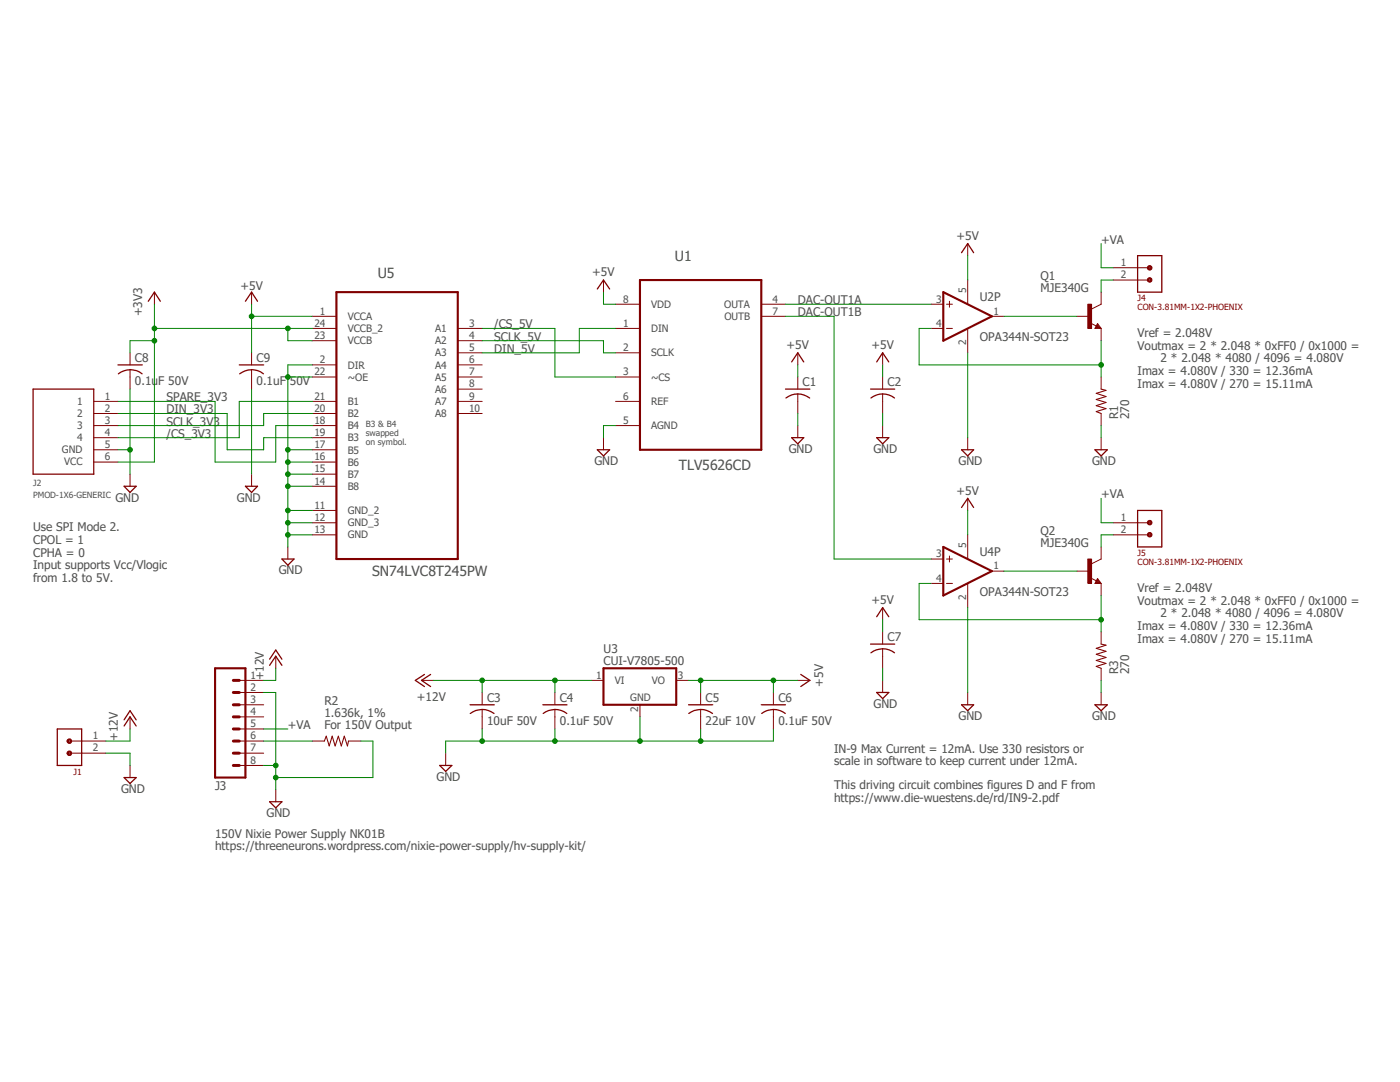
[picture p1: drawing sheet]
<svg xmlns="http://www.w3.org/2000/svg" width="279mm" height="216mm" viewBox="0 0 279 216" stroke-linecap="round" stroke-linejoin="round" font-family="sans-serif">
<path d="M6 45.6l267.4 124.7M273.4 45.6l-267.4 124.7" fill="none" stroke="#fff" stroke-width=".2"/>
<path d="M217.6 64.5l1.2 .6M219 64.6l.8 .9h-1.3zM219.8 60.7l-2 1" fill="none" stroke="#800000" stroke-width=".2"/>
<path d="M219 65.1l.2 .2h-.4l.2-.5 .5 .6h-.7" fill="none" stroke="#800000" stroke-width=".25"/>
<path d="M217.1 60.7h.7v4.8h-.7z" fill-rule="evenodd" fill="#800000"/>
<path d="M219.8 58.3v2.4M227 53.4h2.4M227 55.9h2.4M214.9 63.1h2.4M217.1 60.7h.7v4.8h-.7zM219.8 65.5v2.5M219.8 75.2v2.4M219.8 82.5v2.4M219.8 87.3v2.4" fill="none" stroke="#800000" stroke-width=".2"/>
<path d="M219.8 77.6l.9 .3-1.9 .6 1.9 .6-1.9 .6 1.9 .6-1.9 .6 1.9 .6-1.9 .6 1 .4" fill="none" stroke="#800000" stroke-width=".21"/>
<path d="M227 51h4.9v7.3h-4.9zM218.5 89.7h2.5l-1.2 1.3z" fill="none" stroke="#800000" stroke-width=".25"/>
<path d="M229.1 53.2l.2-.2 .5 .2v.5l-.2 .2-.5-.2-.1-.3h.2l.2-.2 .3 .2-.3 .2-.2-.2h-.2z" fill-rule="evenodd" fill="#800000"/>
<path d="M229.1 53.2l.2-.2 .5 .2v.5l-.2 .2-.5-.2-.1-.3h.2l.2-.2 .3 .2-.3 .2-.2-.2h-.2z" fill="none" stroke="#800000" stroke-width=".2"/>
<path d="M229.1 55.6l.2-.2 .5 .2v.5l-.2 .2-.5-.2-.1-.2h.2l.2-.2h.2l.1 .2-.3 .2-.2-.2h-.2z" fill-rule="evenodd" fill="#800000"/>
<g fill="none" stroke="#800000" stroke-width=".2">
<path d="M120.4 55.9v2.4M193.1 48.6v2.4M193.1 55.9v4.8M222.2 53.4h4.8M222.2 55.9h4.8M229.1 55.6l.2-.2 .5 .2v.5l-.2 .2-.5-.2-.1-.2h.2l.2-.2h.2l.1 .2-.3 .2-.2-.2h-.2zM122.9 60.7h4.8M122.9 65.5h4.8M122.9 70.4h4.8M122.9 75.2h4.8M151.9 60.7h4.9M151.9 63.1h4.9"/>
<path d="M159.2 70.4v2.4M159.2 75.2v2.4M159.2 78.6v3.9M176.1 70.4v2.4M176.1 75.2v2.4M176.1 78.6v3.9M185.8 60.7h2.5M185.8 65.5h2.5M188.9 60.7h1.2M188.9 65.5h1.2M189.5 60.1v1.2M193.1 65.5v4.9"/>
<path d="M198 63.1h2.4M120.4 87.3v2.4M122.9 80.1h4.8M122.9 84.9h4.8M159.2 84.9v2.4M176.1 84.9v2.4M193.1 87.3v2.4M13.8 147.9h2.5M13.8 150.3h2.5M26 152.7v2.5"/>
</g>
<path d="M127.7 55.9h24.2v33.8h-24.2zM188.3 58.3l9.7 4.8-9.7 4.9z" fill="none" stroke="#800000" stroke-width=".42"/>
<g fill="none" stroke="#800000" stroke-width=".25">
<path d="M119.2 57.7l1.2-1.8 1.3 1.8M191.9 50.4l1.2-1.8 1.2 1.8M156.8 77.6h4.8M156.8 79.4a3.9 3.9 0 0 1 4.8 0M158 72.2l1.2-1.8 1.2 1.8M173.7 77.6h4.9M173.8 79.4a3.8 3.8 0 0 1 4.7 0M175 72.2l1.1-1.8 1.3 1.8M119.2 89.7h2.5l-1.3 1.3zM158 87.3h2.4l-1.2 1.3zM175 87.3h2.4l-1.3 1.3zM191.9 89.7h2.4l-1.2 1.3z"/>
<path d="M11.4 145.5h4.9v7.2h-4.9zM24.8 155.2h2.4l-1.2 1.1z"/>
</g>
<path d="M13.5 147.6l.5-.2 .3 .5-.1 .3-.2 .1-.5-.1-.1-.3h.2l.2-.2 .3 .2-.3 .2-.2-.2h-.2z" fill-rule="evenodd" fill="#800000"/>
<path d="M13.5 147.6l.5-.2 .3 .5-.1 .3-.2 .1-.5-.1-.1-.3h.2l.2-.2 .3 .2-.3 .2-.2-.2h-.2z" fill="none" stroke="#800000" stroke-width=".2"/>
<path d="M13.5 150l.5-.1 .3 .4-.1 .3-.2 .1-.5-.1-.1-.3h.2l.2-.2 .3 .2-.3 .2-.2-.2h-.2z" fill-rule="evenodd" fill="#800000"/>
<g fill="none" stroke="#800000" stroke-width=".2">
<path d="M217.6 115.3l1.2 .6M219 115.4l.8 1h-1.3zM219.8 111.5l-2 1M47.8 135.8h4.8M47.8 138.2h4.8M55 130.9v2.4M84.1 135.8h2.4M96.2 138.2v2.4M110.7 138.2v2.4M118 135.8h2.4M135 135.8h2.4M139.8 138.2v2.4"/>
<path d="M154.3 138.2v2.4M159.2 135.8h2.4M13.5 150l.5-.1 .3 .4-.1 .3-.2 .1-.5-.1-.1-.3h.2l.2-.2 .3 .2-.3 .2-.2-.2h-.2zM16.3 147.9h4.8M16.3 150.3h4.8M26 143v2.5M47.8 147.9h4.8M47.8 150.3h4.8M47.8 140.6h4.8M47.8 143h4.8M47.8 145.5h4.8M47.8 152.7h4.8"/>
<path d="M55 157.6v2.4M62.3 147.9h2.4M69.6 147.9h2.4M88.9 150.3v2.4M96.2 141.6v3.9M110.7 141.6v3.9M127.7 140.6v2.4M139.8 141.6v3.9M154.3 141.6v3.9"/>
</g>
<g fill="none" stroke="#800000" stroke-width=".25">
<path d="M219 115.9l.2 .3h-.4l.2-.5 .5 .6h-.7M53.8 132.8l1.2-1.9 1.3 1.9M53.8 131.5l1.2-1.8 1.3 1.8M84.7 134.6l-1.8 1.2 1.8 1.2M85.9 134.6l-1.8 1.2 1.8 1.2M159.8 134.6l1.8 1.2-1.8 1.2M24.8 144.9l1.2-1.9 1.2 1.9M24.8 143.6l1.2-1.8 1.2 1.8M53.8 160h2.5l-1.3 1.2zM87.8 152.7h2.4l-1.3 1.2zM93.8 140.6h4.8M93.9 142.4a3.9 3.9 0 0 1 4.7 0"/>
<path d="M108.3 140.6h4.9M108.4 142.4a3.8 3.8 0 0 1 4.7 0M137.4 140.6h4.8M137.5 142.4a3.9 3.9 0 0 1 4.7 0M151.9 140.6h4.9M152 142.4a3.8 3.8 0 0 1 4.7 0"/>
</g>
<path d="M42.9 133.3h6.1v21.9h-6.1zM120.4 133.3h14.6v7.3h-14.6z" fill="none" stroke="#800000" stroke-width=".42"/>
<path d="M46.6 138.2h1.2M46.6 135.8h1.2M46.6 140.6h1.2M46.6 145.5h1.2M46.6 143h1.2M46.6 147.9h1.2M46.6 150.3h1.2M46.6 152.7h1.2" fill="none" stroke="#800000" stroke-width=".59"/>
<path d="M64.7 147.9l.4-1 .6 1.9 .6-1.9 .6 1.9 .6-1.9 .6 1.9 .6-1.9 .6 1.9 .3-.9" fill="none" stroke="#800000" stroke-width=".21"/>
<path d="M217.1 111.5h.7v4.9h-.7z" fill-rule="evenodd" fill="#800000"/>
<path d="M214.9 114h2.4M217.1 111.5h.7v4.9h-.7zM219.8 109.1v2.4M219.8 116.4v2.4M227 104.3h2.4M227 106.7h2.4M219.8 126.1v2.4M219.8 133.3v2.5M219.8 138.2v2.4" fill="none" stroke="#800000" stroke-width=".2"/>
<path d="M219.8 128.5l.9 .2-1.9 .7 1.9 .6-1.9 .6 1.9 .6-1.9 .6 1.9 .6-1.9 .6 1 .3" fill="none" stroke="#800000" stroke-width=".21"/>
<path d="M227 101.9h4.9v7.2h-4.9zM218.5 140.6h2.5l-1.2 1.2z" fill="none" stroke="#800000" stroke-width=".25"/>
<path d="M229.1 104l.2-.2 .5 .2v.6l-.2 .1-.5-.1-.1-.3h.2l.2-.2 .3 .2-.3 .2-.2-.2h-.2z" fill-rule="evenodd" fill="#800000"/>
<path d="M229.1 104l.2-.2 .5 .2v.6l-.2 .1-.5-.1-.1-.3h.2l.2-.2 .3 .2-.3 .2-.2-.2h-.2z" fill="none" stroke="#800000" stroke-width=".2"/>
<path d="M229.1 106.4l.2-.1 .5 .1v.6l-.2 .1-.5-.1-.1-.3h.2l.2-.2 .3 .2-.3 .2-.2-.2h-.2z" fill-rule="evenodd" fill="#800000"/>
<g fill="none" stroke="#800000" stroke-width=".2">
<path d="M30.8 58.3v2.4M50.2 58.3v2.4M26 70.4v2.4M26 73.8v3.8M50.2 70.4v2.4M50.2 73.8v3.8M62.3 63.1h4.8M62.3 65.5h4.8M62.3 68h4.8M62.3 72.8h4.8M62.3 75.2h4.8M91.4 65.5h4.8"/>
<path d="M91.4 68h4.8M91.4 72.8h4.8M91.4 75.2h4.8M91.4 70.4h4.8M91.4 77.6h4.8M18.7 80.1h4.8M18.7 82.5h4.8M18.7 84.9h4.8M18.7 87.3h4.8M18.7 89.7h4.8M18.7 92.2h4.8M26 94.6v2.4"/>
<path d="M50.2 94.6v2.4M62.3 80.1h4.8M62.3 82.5h4.8M62.3 84.9h4.8M62.3 87.3h4.8M62.3 89.7h4.8M62.3 92.2h4.8M62.3 94.6h4.8M62.3 97h4.8M91.4 80.1h4.8M91.4 82.5h4.8M193.1 99.4v2.5"/>
<path d="M57.4 109.1v2.4M62.3 104.3h4.8M62.3 106.7h4.8M62.3 101.9h4.8M185.8 111.5h2.5M185.8 116.4h2.5M188.9 111.5h1.2M188.9 116.4h1.2M189.5 111v1.1M193.1 106.7v4.8M193.1 116.4v4.8M198 114h2.4"/>
<path d="M222.2 104.3h4.8M222.2 106.7h4.8M229.1 106.4l.2-.1 .5 .1v.6l-.2 .1-.5-.1-.1-.3h.2l.2-.2 .3 .2-.3 .2-.2-.2h-.2zM176.1 121.2v2.5M176.1 126.1v2.4M176.1 129.5v3.8M176.1 135.8v2.4M193.1 138.2v2.4"/>
</g>
<path d="M67.1 58.3h24.3v53.2h-24.3zM188.3 109.1l9.7 4.9-9.7 4.8z" fill="none" stroke="#800000" stroke-width=".42"/>
<g fill="none" stroke="#800000" stroke-width=".25">
<path d="M6.6 77.6h12.1v17h-12.1zM23.5 72.8h4.9M26 73.7a3.8 3.8 0 0 1 2.4 .9M26 73.8a3.9 3.9 0 0 0-2.4 .8M29.6 60.1l1.2-1.8 1.2 1.8M47.8 72.8h4.8M49 60.1l1.2-1.8 1.2 1.8M50.2 73.7a3.8 3.8 0 0 1 2.4 .9M50.2 73.8a3.9 3.9 0 0 0-2.4 .8M24.8 97h2.4l-1.2 1.3zM49 97h2.4l-1.2 1.3zM56.3 111.5h2.4l-1.3 1.3z"/>
<path d="M191.9 101.3l1.2-1.9 1.2 1.9M173.7 128.5h4.9M173.8 130.3a3.8 3.8 0 0 1 4.7 0M175 138.2h2.4l-1.3 1.2zM175 123.1l1.1-1.9 1.3 1.9M191.9 140.6h2.4l-1.2 1.2z"/>
</g>
<path d="M185.8 65.5h-2.4v7.3h36.4M219.8 68v7.2" fill="none" stroke="#008000" stroke-width=".2"/>
<circle cx="219.8" cy="72.8" r=".46" fill="#008000"/>
<g fill="none" stroke="#008000" stroke-width=".2">
<path d="M193.1 70.4v16.9M122.9 84.9h-2.5v2.4M159.2 82.5v2.4M176.1 82.5v2.4M219.8 84.9v2.4M21.1 150.3h4.9v2.4M96.2 145.5v2.4M110.7 145.5v2.4h-21.8v2.4"/>
<circle cx="219.8" cy="72.8" r=".46"/>
</g>
<circle cx="96.2" cy="147.9" r=".46" fill="#008000"/>
<g fill="none" stroke="#008000" stroke-width=".2">
<path d="M127.7 143v4.9M139.8 145.5v2.4M154.3 145.5v2.4h-43.6"/>
<circle cx="96.2" cy="147.9" r=".46"/>
</g>
<circle cx="127.7" cy="147.9" r=".46" fill="#008000"/>
<circle cx="127.7" cy="147.9" r=".46" fill="none" stroke="#008000" stroke-width=".2"/>
<circle cx="139.8" cy="147.9" r=".46" fill="#008000"/>
<circle cx="139.8" cy="147.9" r=".46" fill="none" stroke="#008000" stroke-width=".2"/>
<circle cx="110.7" cy="147.9" r=".46" fill="#008000"/>
<g fill="none" stroke="#008000" stroke-width=".2">
<path d="M52.6 138.2h2.4v19.4M52.6 152.7h2.4"/>
<circle cx="110.7" cy="147.9" r=".46"/>
</g>
<circle cx="55" cy="152.7" r=".46" fill="#008000"/>
<g fill="none" stroke="#008000" stroke-width=".2">
<path d="M72 147.9h2.4v7.3h-19.4"/>
<circle cx="55" cy="152.7" r=".46"/>
</g>
<circle cx="55" cy="155.2" r=".46" fill="#008000"/>
<g fill="none" stroke="#008000" stroke-width=".2">
<path d="M62.3 72.8h-4.9v36.3M57.4 106.7h4.9M57.4 104.3h4.9M57.4 101.9h4.9M176.1 133.3v2.5M193.1 121.2v17M219.8 135.8v2.4"/>
<circle cx="55" cy="155.2" r=".46"/>
</g>
<circle cx="57.4" cy="106.7" r=".46" fill="#008000"/>
<circle cx="57.4" cy="106.7" r=".46" fill="none" stroke="#008000" stroke-width=".2"/>
<circle cx="57.4" cy="104.3" r=".46" fill="#008000"/>
<circle cx="57.4" cy="104.3" r=".46" fill="none" stroke="#008000" stroke-width=".2"/>
<circle cx="57.4" cy="101.9" r=".46" fill="#008000"/>
<circle cx="57.4" cy="101.9" r=".46" fill="none" stroke="#008000" stroke-width=".2"/>
<circle cx="57.4" cy="75.2" r=".46" fill="#008000"/>
<g fill="none" stroke="#008000" stroke-width=".2">
<path d="M57.4 75.2h4.9"/>
<circle cx="57.4" cy="75.2" r=".46"/>
</g>
<circle cx="57.4" cy="89.7" r=".46" fill="#008000"/>
<circle cx="57.4" cy="89.7" r=".46" fill="none" stroke="#008000" stroke-width=".2"/>
<circle cx="57.4" cy="92.2" r=".46" fill="#008000"/>
<circle cx="57.4" cy="92.2" r=".46" fill="none" stroke="#008000" stroke-width=".2"/>
<circle cx="57.4" cy="94.6" r=".46" fill="#008000"/>
<circle cx="57.4" cy="94.6" r=".46" fill="none" stroke="#008000" stroke-width=".2"/>
<circle cx="57.4" cy="97" r=".46" fill="#008000"/>
<g fill="none" stroke="#008000" stroke-width=".2">
<path d="M26 77.6v17M23.5 89.7h2.5M57.4 89.7h4.9M57.4 92.2h4.9M57.4 94.6h4.9M57.4 97h4.9"/>
<circle cx="57.4" cy="97" r=".46"/>
</g>
<circle cx="26" cy="89.7" r=".46" fill="#008000"/>
<g fill="none" stroke="#008000" stroke-width=".2">
<path d="M120.4 58.3v2.4h2.5M193.1 51v4.9M219.8 48.6v4.8h2.4M222.2 55.9h-2.4v2.4M50.2 77.6v17M159.2 72.8v2.4M176.1 72.8v2.4M200.4 63.1h14.5M219.8 99.4v4.9h2.4M137.4 135.8h21.8M139.8 135.8v2.4M154.3 135.8v2.4"/>
<path d="M52.6 145.5h4.8"/>
<circle cx="26" cy="89.7" r=".46"/>
</g>
<circle cx="139.8" cy="135.8" r=".46" fill="#008000"/>
<circle cx="139.8" cy="135.8" r=".46" fill="none" stroke="#008000" stroke-width=".2"/>
<circle cx="154.3" cy="135.8" r=".46" fill="#008000"/>
<g fill="none" stroke="#008000" stroke-width=".2">
<path d="M50.2 63.1h12.1M50.2 60.7v9.7M193.1 101.9v4.8M176.1 123.7v2.4"/>
<circle cx="154.3" cy="135.8" r=".46"/>
</g>
<circle cx="50.2" cy="63.1" r=".46" fill="#008000"/>
<g fill="none" stroke="#008000" stroke-width=".2">
<path d="M156.8 60.7h29M55 133.3v2.5h-2.4M86.5 135.8h9.7v2.4M110.7 135.8v2.4M26 145.5v2.4h-4.9"/>
<circle cx="50.2" cy="63.1" r=".46"/>
</g>
<circle cx="96.2" cy="135.8" r=".46" fill="#008000"/>
<g fill="none" stroke="#008000" stroke-width=".2">
<path d="M96.2 135.8h21.8"/>
<circle cx="96.2" cy="135.8" r=".46"/>
</g>
<circle cx="110.7" cy="135.8" r=".46" fill="#008000"/>
<g fill="none" stroke="#008000" stroke-width=".2">
<path d="M185.8 116.4h-2.4v7.3h36.4M219.8 118.8v7.3M52.6 147.9h9.7"/>
<circle cx="110.7" cy="135.8" r=".46"/>
</g>
<circle cx="219.8" cy="123.7" r=".46" fill="#008000"/>
<g fill="none" stroke="#008000" stroke-width=".2">
<path d="M30.8 60.7v31.5h-7.3M30.8 65.5h31.5M57.4 65.5v2.5h4.9M156.8 63.1h9.7v48.4h19.3M200.4 114h14.5M222.2 106.7h-2.4v2.4"/>
<circle cx="219.8" cy="123.7" r=".46"/>
</g>
<circle cx="30.8" cy="65.5" r=".46" fill="#008000"/>
<circle cx="30.8" cy="65.5" r=".46" fill="none" stroke="#008000" stroke-width=".2"/>
<circle cx="57.4" cy="65.5" r=".46" fill="#008000"/>
<g fill="none" stroke="#008000" stroke-width=".2">
<path d="M30.8 68h-4.8v2.4"/>
<circle cx="57.4" cy="65.5" r=".46"/>
</g>
<circle cx="30.8" cy="68" r=".46" fill="#008000"/>
<g fill="none" stroke="#008000" stroke-width=".2">
<path d="M96.2 65.5h14.5v9.7h12.2M96.2 68h24.2v2.4h2.5M122.9 65.5h-7.3v4.9h-19.4M23.5 82.5h21.8v7.2h7.3v-2.4h9.7M23.5 80.1h19.4v12.1h12.1v-7.3h7.3M62.3 80.1h-14.5v7.2h-24.3M62.3 82.5h-9.7v2.4h-29.1"/>
<circle cx="30.8" cy="68" r=".46"/>
</g>
<g font-size="2.8" fill="#505050">
<text x="134.7" y="52">U1</text>
<text x="75.4" y="55.5">U5</text>
<text x="135.5" y="93.8">TLV5626CD</text>
<text x="74.3" y="115">SN74LVC8T245PW</text>
</g>
<g font-size="2.4" fill="#505050">
<text x="190.9" y="47.9">+5V</text>
<text x="219.8" y="48.6">+VA</text>
<text x="48" y="57.8">+5V</text>
<text x="118.2" y="55.1">+5V</text>
<text x="207.6" y="58.3">MJE340G</text>
<text x="207.6" y="55.9">Q1</text>
<text x="28.4" y="63.1" transform="rotate(-90 28.4 63.1)">+3V3</text>
<text x="98.6" y="65.5">/CS_5V</text>
<text x="159.2" y="60.7">DAC-OUT1A</text>
<text x="159.2" y="63.1">DAC-OUT1B</text>
<text x="195.5" y="60.1">U2P</text>
<text x="98.6" y="68">SCLK_5V</text>
<text x="98.6" y="70.4">DIN_5V</text>
<text x="157" y="69.7">+5V</text>
<text x="173.9" y="69.7">+5V</text>
<text x="195.5" y="68">OPA344N-SOT23</text>
<text x="227" y="67.2">Vref = 2.048V</text>
<text x="227" y="69.8">Voutmax = 2 * 2.048 * 0xFF0 / 0x1000 =</text>
<text x="26.9" y="76.8">0.1uF 50V</text>
<text x="26.9" y="72.2">C8</text>
<text x="51.2" y="76.8">0.1uF 50V</text>
<text x="51.2" y="72.2">C9</text>
<text x="160.1" y="77">C1</text>
<text x="177.1" y="77">C2</text>
<text x="227" y="74.8">Imax = 4.080V / 330 = 12.36mA</text>
<text x="227" y="77.4">Imax = 4.080V / 270 = 15.11mA</text>
<text x="231.6" y="72.3">2 * 2.048 * 4080 / 4096 = 4.080V</text>
<text x="33.2" y="82.5">DIN_3V3</text>
<text x="33.2" y="80.1">SPARE_3V3</text>
<text x="223.2" y="83.7" transform="rotate(-90 223.2 83.7)">R1</text>
<text x="225.3" y="83.7" transform="rotate(-90 225.3 83.7)">270</text>
<text x="33.2" y="87.3">/CS_3V3</text>
<text x="33.2" y="84.9">SCLK_3V3</text>
<text x="118.6" y="92.8">GND</text>
<text x="157.4" y="90.4">GND</text>
<text x="174.3" y="90.4">GND</text>
<text x="191.3" y="92.8">GND</text>
<text x="217.9" y="92.8">GND</text>
<text x="23" y="100.1">GND</text>
<text x="47.3" y="100.1">GND</text>
<text x="190.9" y="98.7">+5V</text>
<text x="219.8" y="99.4">+VA</text>
<text x="6.6" y="106">Use SPI Mode 2.</text>
<text x="207.6" y="106.7">Q2</text>
<text x="6.6" y="108.5">CPOL = 1</text>
<text x="6.6" y="111.1">CPHA = 0</text>
<text x="6.6" y="113.6">Input supports Vcc/Vlogic</text>
<text x="195.5" y="111">U4P</text>
<text x="207.6" y="109.1">MJE340G</text>
<text x="6.6" y="116.2">from 1.8 to 5V.</text>
<text x="55.6" y="114.6">GND</text>
<text x="195.5" y="118.8">OPA344N-SOT23</text>
<text x="227" y="118.1">Vref = 2.048V</text>
<text x="173.9" y="120.5">+5V</text>
<text x="227" y="120.7">Voutmax = 2 * 2.048 * 0xFF0 / 0x1000 =</text>
<text x="227" y="125.7">Imax = 4.080V / 330 = 12.36mA</text>
<text x="231.6" y="123.2">2 * 2.048 * 4080 / 4096 = 4.080V</text>
<text x="120.4" y="130.3">U3</text>
<text x="177.1" y="127.9">C7</text>
<text x="227" y="128.3">Imax = 4.080V / 270 = 15.11mA</text>
<text x="52.6" y="135.8" transform="rotate(-90 52.6 135.8)">+12V</text>
<text x="120.4" y="132.8">CUI-V7805-500</text>
<text x="164.3" y="137" transform="rotate(-90 164.3 137)">+5V</text>
<text x="223.2" y="134.6" transform="rotate(-90 223.2 134.6)">R3</text>
<text x="225.3" y="134.6" transform="rotate(-90 225.3 134.6)">270</text>
<text x="64.7" y="143">1.636k, 1%</text>
<text x="64.7" y="140.6">R2</text>
<text x="83.2" y="139.9">+12V</text>
<text x="97.2" y="140">C3</text>
<text x="111.7" y="140">C4</text>
<text x="140.8" y="140">C5</text>
<text x="155.3" y="140">C6</text>
<text x="174.3" y="141.2">GND</text>
<text x="191.3" y="143.6">GND</text>
<text x="217.9" y="143.6">GND</text>
<text x="23.5" y="147.9" transform="rotate(-90 23.5 147.9)">+12V</text>
<text x="57.4" y="145.5">+VA</text>
<text x="64.7" y="145.5">For 150V Output</text>
<text x="97.2" y="144.6">10uF 50V</text>
<text x="111.7" y="144.6">0.1uF 50V</text>
<text x="140.8" y="144.6">22uF 10V</text>
<text x="155.3" y="144.6">0.1uF 50V</text>
<text x="87.1" y="155.7">GND</text>
<text x="166.5" y="150.2">IN-9 Max Current = 12mA. Use 330 resistors or</text>
<text x="166.5" y="152.7">scale in software to keep current under 12mA.</text>
<text x="24.2" y="158.2">GND</text>
<text x="42.9" y="157.6">J3</text>
<text x="166.5" y="157.4">This driving circuit combines figures D and F from</text>
<text x="166.5" y="160">https://www.die-wuestens.de/rd/IN9-2.pdf</text>
<text x="42.9" y="167.1">150V Nixie Power Supply NK01B</text>
<text x="53.2" y="163">GND</text>
<text x="42.9" y="169.7">https://threeneurons.wordpress.com/nixie-power-supply/hv-supply-kit/</text>
</g>
<g font-size="2" fill="#505050">
<text x="223.7" y="53.1">1</text>
<text x="192.8" y="58.5" transform="rotate(-90 192.8 58.5)">5</text>
<text x="223.7" y="55.5">2</text>
<text x="62.7" y="65.2">24</text>
<text x="63.8" y="62.8">1</text>
<text x="69.4" y="63.8">VCCA</text>
<text x="93.6" y="65.2">3</text>
<text x="124.4" y="60.4">8</text>
<text x="124.4" y="65.2">1</text>
<text x="129.9" y="61.4">VDD</text>
<text x="144.5" y="61.4">OUTA</text>
<text x="144.6" y="63.8">OUTB</text>
<text x="154.2" y="60.4">4</text>
<text x="154.2" y="62.8">7</text>
<text x="186.8" y="65.2">4</text>
<text x="186.8" y="60.4">3</text>
<text x="198.3" y="62.8">1</text>
<text x="62.7" y="67.7">23</text>
<text x="69.4" y="66.3">VCCB_2</text>
<text x="69.4" y="68.7">VCCB</text>
<text x="86.8" y="66.3">A1</text>
<text x="86.8" y="68.7">A2</text>
<text x="86.8" y="71.1">A3</text>
<text x="93.6" y="67.7">4</text>
<text x="93.6" y="70.1">5</text>
<text x="124.4" y="70.1">2</text>
<text x="129.9" y="66.3">DIN</text>
<text x="129.9" y="71.1">SCLK</text>
<text x="192.8" y="68.9" transform="rotate(-90 192.8 68.9)">2</text>
<text x="62.7" y="74.9">22</text>
<text x="63.8" y="72.5">2</text>
<text x="69.4" y="73.5">DIR</text>
<text x="69.4" y="75.9">~OE</text>
<text x="86.8" y="73.5">A4</text>
<text x="86.8" y="75.9">A5</text>
<text x="93.6" y="72.5">6</text>
<text x="93.6" y="74.9">7</text>
<text x="93.6" y="77.3">8</text>
<text x="124.4" y="74.9">3</text>
<text x="129.9" y="75.9">~CS</text>
<text x="15.4" y="80.8">1</text>
<text x="15.4" y="83.2">2</text>
<text x="20.9" y="79.8">1</text>
<text x="20.9" y="82.2">2</text>
<text x="62.7" y="79.8">21</text>
<text x="62.7" y="82.2">20</text>
<text x="69.4" y="80.8">B1</text>
<text x="69.4" y="83.2">B2</text>
<text x="86.8" y="78.4">A6</text>
<text x="86.8" y="80.8">A7</text>
<text x="86.8" y="83.2">A8</text>
<text x="93.6" y="79.8">9</text>
<text x="93.6" y="82.2">10</text>
<text x="124.4" y="79.8">6</text>
<text x="129.9" y="80.8">REF</text>
<text x="15.4" y="85.6">3</text>
<text x="15.4" y="88.1">4</text>
<text x="20.9" y="84.6">3</text>
<text x="20.9" y="87">4</text>
<text x="20.9" y="89.4">5</text>
<text x="62.7" y="84.6">18</text>
<text x="62.7" y="87">19</text>
<text x="62.7" y="89.4">17</text>
<text x="69.4" y="85.6">B4</text>
<text x="69.4" y="88.1">B3</text>
<text x="124.4" y="84.6">5</text>
<text x="129.9" y="85.6">AGND</text>
<text x="12.4" y="90.5">GND</text>
<text x="12.8" y="92.9">VCC</text>
<text x="20.9" y="91.9">6</text>
<text x="62.7" y="91.9">16</text>
<text x="62.7" y="94.3">15</text>
<text x="69.4" y="90.5">B5</text>
<text x="69.4" y="92.9">B6</text>
<text x="69.4" y="95.3">B7</text>
<text x="62.7" y="96.7">14</text>
<text x="62.7" y="101.5">11</text>
<text x="69.4" y="97.7">B8</text>
<text x="62.7" y="104">12</text>
<text x="62.7" y="106.4">13</text>
<text x="69.4" y="102.6">GND_2</text>
<text x="69.4" y="105">GND_3</text>
<text x="69.4" y="107.4">GND</text>
<text x="223.7" y="104">1</text>
<text x="223.7" y="106.4">2</text>
<text x="186.8" y="111.2">3</text>
<text x="192.8" y="109.3" transform="rotate(-90 192.8 109.3)">5</text>
<text x="198.3" y="113.6">1</text>
<text x="186.8" y="116.1">4</text>
<text x="192.8" y="119.7" transform="rotate(-90 192.8 119.7)">2</text>
<text x="50" y="135.4">1</text>
<text x="50" y="137.8">2</text>
<text x="119" y="135.4">1</text>
<text x="122.7" y="136.5">VI</text>
<text x="130.1" y="136.5">VO</text>
<text x="135.3" y="135.4">3</text>
<text x="50" y="140.3">3</text>
<text x="50" y="142.7">4</text>
<text x="125.8" y="139.9">GND</text>
<text x="127.4" y="142.1" transform="rotate(-90 127.4 142.1)">2</text>
<text x="18.5" y="147.5">1</text>
<text x="18.5" y="149.9">2</text>
<text x="50" y="145.1">5</text>
<text x="50" y="147.5">6</text>
<text x="50" y="149.9">7</text>
<text x="50" y="152.4">8</text>
</g>
<g font-size="1.7" fill="#800000">
<text x="227" y="60.1">J4</text>
<text x="227" y="61.9">CON-3.81MM-1X2-PHOENIX</text>
<text x="227" y="111">J5</text>
<text x="227" y="112.8">CON-3.81MM-1X2-PHOENIX</text>
<text x="14.6" y="154.6">J1</text>
</g>
<g font-size="1.7" fill="#505050">
<text x="73" y="85.2">B3 &amp; B4</text>
<text x="73" y="87">swapped</text>
<text x="73" y="88.8">on symbol.</text>
<text x="6.6" y="99.4">PMOD-1X6-GENERIC</text>
<text x="6.6" y="97">J2</text>
</g>
</svg>
